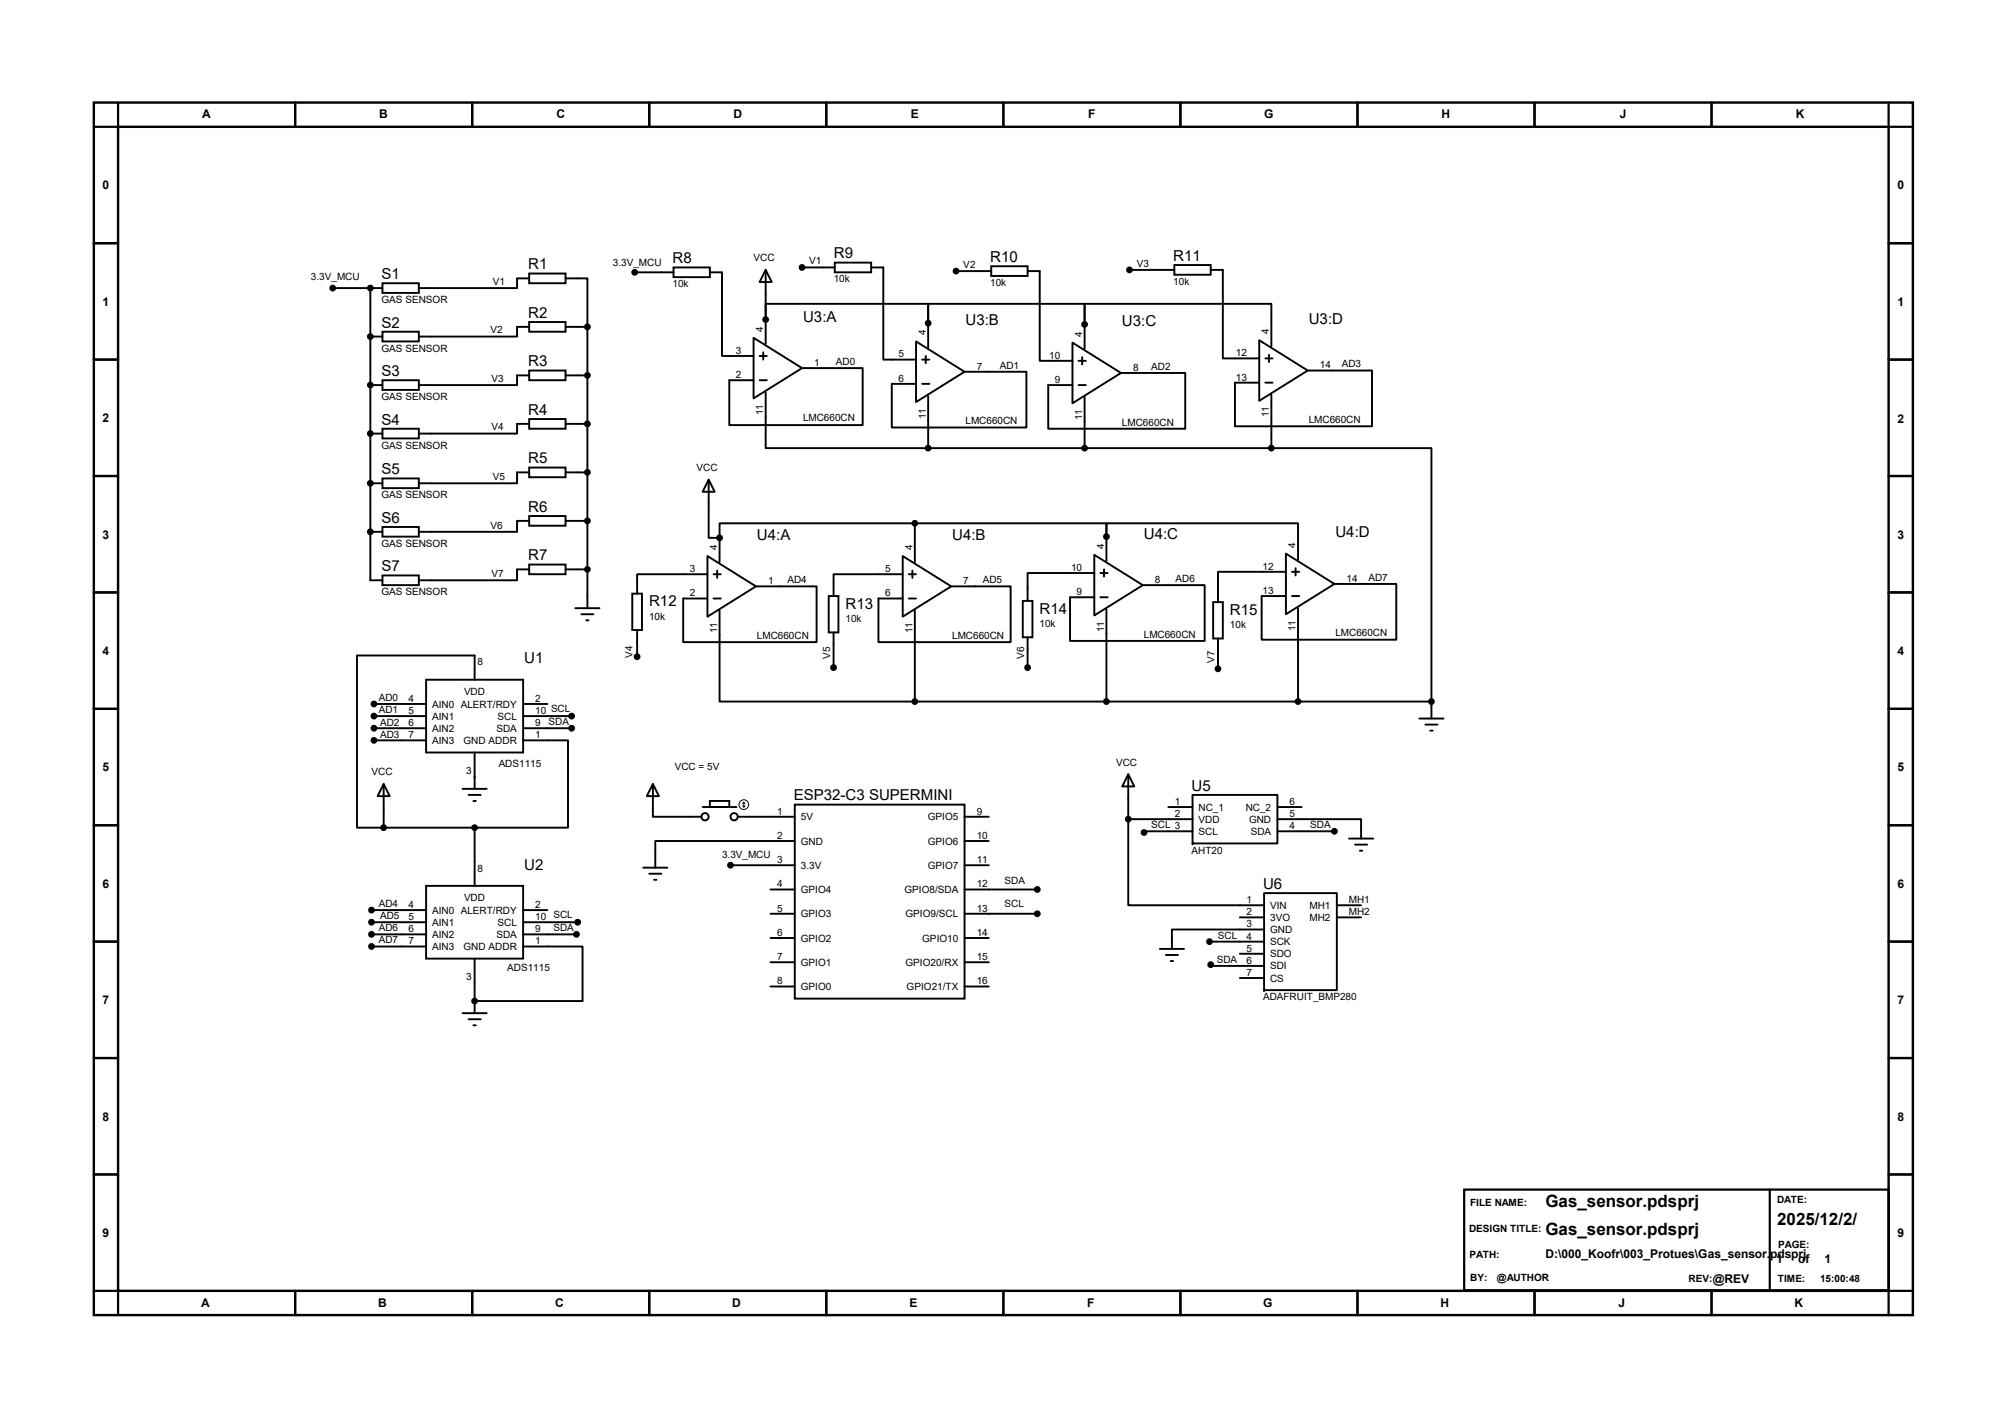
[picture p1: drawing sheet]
<svg xmlns="http://www.w3.org/2000/svg" width="420mm" height="297mm" viewBox="0 0 420 297" stroke-linecap="round" stroke-linejoin="round" font-family="sans-serif">
<path d="M19.7 21.5h381v254h-381zM24.7 26.6h370.9v243.8h-370.9z" fill="none" stroke="#000" stroke-width=".51"/>
<g fill="none" stroke="#000" stroke-width=".47">
<path d="M24.7 21.5v5.1h-5M61.8 21.5v5.1M98.9 21.5v5.1M136 21.5v5.1M173.1 21.5v5.1M210.2 21.5v5.1M247.2 21.5v5.1M284.3 21.5v5.1M321.4 21.5v5.1M358.5 21.5v5.1M395.6 21.5v5.1h5.1M19.7 50.9h5"/>
<path d="M395.6 50.9h5.1M19.7 75.3h5M395.6 75.3h5.1M19.7 99.7h5M395.6 99.7h5.1M19.7 124.1h5M395.6 124.1h5.1M19.7 148.5h5M395.6 148.5h5.1M19.7 172.9h5M395.6 172.9h5.1M19.7 197.3h5"/>
<path d="M395.6 197.3h5.1M19.7 221.6h5M395.6 221.6h5.1M19.7 246h5M306.7 249.2h88.9v21.1h-88.9zM370.7 249.2v21.1M395.6 246h5.1M19.7 270.4h5v5.1M61.8 270.4v5.1M98.9 270.4v5.1M136 270.4v5.1M173.1 270.4v5.1"/>
<path d="M210.2 270.4v5.1M247.2 270.4v5.1M284.3 270.4v5.1M321.4 270.4v5.1M358.5 270.4v5.1M400.7 270.4h-5.1v5.1"/>
</g>
<g fill="none" stroke="#000" stroke-width=".4">
<path d="M80.1 59.3h7.6v2.1h-7.6zM110.8 57.3h7.7v2h-7.7zM110.8 58.3h-2.5v2h-20.6M118.5 58.3h4.5v10.2M132.9 57h8.2M141.1 56h7.6v2.1h-7.6zM148.7 57h2.5v17.6h6.6M160.4 56.5l1.2 2.6h-2.5zM160.4 56.5v15.5M168 56h6.8M174.8 55h7.7v2h-7.7zM182.5 56h2.5v19.3h6.9"/>
<path d="M200.2 56.8h7.4M207.6 55.8h7.6v2h-7.6zM215.2 56.8h2.6v18.8h6.8M236.6 56.5h9.4M246 55.5h7.6v2.1h-7.6zM253.6 56.5h2.5v18.6h7.6M69.7 60.3h7.9v61.3h2.5M77.6 60.3h2.5M77.6 70.5h2.5M80.1 69.5h7.6v2h-7.6zM80.1 79.7h7.6v2h-7.6zM110.8 67.5h7.7v2h-7.7z"/>
<path d="M110.8 77.6h7.7v2.1h-7.7zM110.8 68.5h-2.5v2h-20.6M110.8 78.6h-2.5v2.1h-20.6M118.5 68.5h4.5v10.1M118.5 78.6h4.5v10.2M157.8 70.8l10.2 6.3-10.2 6.4zM159.1 79.7h1.5M159.1 74.6h1.5M159.9 73.8v1.5M160.4 67v-3.4h34v4.1M168 77.1h12.7v11.9h-28v-9.3h5.1M191.9 71.5l10.1 6.4-10.1 6.3z"/>
<path d="M193.1 75.3h1.6M193.9 74.6v1.5M194.4 67.7v-4.1h32.8v4.4M194.4 67.7v5.1M202 77.9h13v11.7h-28.2v-9.2h5.1M224.6 71.8l10.2 6.3-10.2 6.4zM225.9 75.6h1.5M226.7 74.8v1.5M227.2 68v5M227.2 68v-4.4h39.1v8.9M234.8 78.1h13.5v11.7h-28.7v-9.1h5M263.7 71.3l10.2 6.3-10.2 6.4z"/>
<path d="M265 75.1h1.5M265.8 74.3v1.5M273.9 77.6h13.5v11.7h-28.7v-9.1h5M77.6 80.7h2.5M77.6 90.8h2.5M80.1 89.8h7.6v2h-7.6zM110.8 87.8h7.7v2h-7.7zM110.8 97.9h7.7v2.1h-7.7zM110.8 88.8h-2.5v2h-20.6M110.8 99h-2.5v2.2h-20.6M118.5 88.8h4.5v10.2M118.5 99h4.5v10.1"/>
<path d="M160.4 82.2v11.7h34M193.1 80.4h1.6M194.4 83v10.9M194.4 93.9h71.9M225.9 80.7h1.5M227.2 83.2v10.7M265 80.2h1.5M266.3 93.9h33.5v53.1M266.3 82.7v11.2M77.6 101.2h2.5M77.6 111.4h2.5M80.1 100.2h7.6v2.1h-7.6z"/>
<path d="M80.1 110.4h7.6v2h-7.6zM110.8 108.1h7.7v2h-7.7zM110.8 118.3h7.7v2h-7.7zM110.8 109.1h-2.5v2.3h-20.6M110.8 119.3h-2.5v2.3h-20.6M118.5 109.1h4.5M123 119.3h-4.5M123 109.1v18.3M148.2 116.5l10.1 6.3-10.1 6.4zM148.4 100.5l1.3 2.5h-2.5zM148.4 100.5v12.2h2.3M150.2 119.5v1.6"/>
<path d="M150.7 112.7v5.1M189.1 116.5l10.1 6.3-10.1 6.4zM191.1 119.5v1.6M191.6 109.6h-40.9v3.1M229.2 116.2l10.2 6.4-10.2 6.3zM231.2 119.3v1.5M231.7 112.4v-2.8h-40.1v8.2M231.7 112.4v5.1M231.7 112.4v-2.8h40.2v7.6M269.3 119.8h-14.2v6.3M269.3 116l10.2 6.3-10.2 6.4zM270.6 119.8h1.5"/>
<path d="M271.4 119v1.5M80.1 120.5h7.6v2.1h-7.6zM120.5 127.4h5.1M121.8 128.7h2.5M122.8 129.9h.5M132.4 124.4h2.1v7.6h-2.1zM133.4 132v5.6M148.2 120.3h-14.8v4.1M149.4 125.4h1.6M149.4 120.3h1.6M150.7 127.9v19.1h40.9M158.3 122.8h12.7v11.7h-27.9v-9.1h5.1"/>
<path d="M173.6 124.9h2v7.6h-2zM174.6 132.5v7.3M189.1 120.3h-14.5v4.6M190.3 125.4h1.6M190.3 120.3h1.6M191.6 127.9v19.1h40.1M199.2 122.8h12.5v11.7h-27.7v-9.1h5.1M214.2 125.9h2v7.6h-2zM215.2 133.5v6.3M229.2 120h-14v5.9M230.5 125.1h1.5M230.5 120h1.5"/>
<path d="M231.7 127.7v19.3h40.2M239.4 122.6h12.9v11.7h-28.2v-9.2h5.1M254.1 126.1h2v7.7h-2zM255.1 133.8v6.3M270.6 124.9h1.5M271.9 127.4v19.6M279.5 122.3h12.9v11.7h-28.1v-9.1h5M78.3 152.5h10.9M78.3 155.1h10.9M78.3 147.5h10.9M78.3 150h10.9M89.2 142.4h20.4v15.2h-20.4z"/>
<path d="M99.4 142.4v-5.1h-24.6v36.1h5.6M99.4 157.6v7.6M109.6 155.1h9.4v18.3h-19.6M109.6 150h10.1M109.6 152.5h10.1M109.6 147.5h5M271.9 147h27.9M297.3 150.5h5.1M298.5 151.8h2.6M299.6 153.1h.5M299.8 147v3.5M80.4 173.4h19"/>
<path d="M80.4 164.2l1.2 2.6h-2.5zM80.4 164.2v9.2M96.9 165.2h5M98.1 166.5h2.6M99.2 167.8h.5M99.4 173.4v12.2M136.7 164.2l1.3 2.6h-2.5zM136.7 164.2v6.9h10.2M147.2 169.1h7.1M148.7 167.8h4v1.3h-4zM154.5 171.1h12M166.5 176.2h-29.2v5.6"/>
<path d="M166.5 168.6h35.5v40.6h-35.5zM202 171.1h5.1M202 176.2h5.1M236.3 171.6v18h28.5M236.3 162.2v9.4M236.3 171.6h13.5M236.3 162.2l1.3 2.5h-2.6zM244.7 169.1h5.1M249.8 174.1h-10.2v.3M249.8 166.5h17.8v10.2h-17.8zM267.6 171.6h17.5v4.1M267.6 174.1h11.9"/>
<path d="M267.6 169.1h5M282.5 175.7h5.1M283.8 176.9h2.6M284.8 178.2h.5M77.8 190.6h11.4M77.8 193.2h11.4M77.8 195.7h11.4M77.8 198.3h11.4M89.2 185.6h20.4v15.2h-20.4zM109.6 198.3h12.4v11.4h-22.6M109.6 190.6h5M109.6 193.2h11.4"/>
<path d="M109.6 195.7h11.1M134.7 181.8h5.1M136 183h2.5M137 184.3h.5M153 181.3h13.5M161.4 186.3h5.1M161.4 191.4h5.1M161.4 196.5h5.1M202 186.3h15.3M202 191.4h15.3M202 181.3h5.1M202 196.5h5.1"/>
<path d="M242.9 198.8h5.1M253.3 197.3h11.5M259.7 192.2h5.1M259.7 199.8h5.1M264.8 187.1h15.2v20.3h-15.2zM264.8 194.7h-19.3v4.1M280 189.6h5.1M280 192.2h5.1M96.9 212.2h5M98.1 213.5h2.6M99.2 214.8h.5M99.4 200.8v8.9"/>
<path d="M99.4 209.7v2.5M161.4 201.6h5.1M161.4 206.7h5.1M202 201.6h5.1M202 206.7h5.1M244.2 200h2.5M245.2 201.3h.5M253.6 202.1v.2h11.2M259.7 204.9h5.1"/>
<circle cx="147.7" cy="171.1" r=".76"/>
<circle cx="153.8" cy="171.1" r=".76"/>
</g>
<g fill="#000">
<circle cx="99.4" cy="162.7" r=".2"/>
<circle cx="249.8" cy="176.7" r=".2"/>
<circle cx="264.8" cy="207.4" r=".2"/>
</g>
<g fill="#000" stroke="#000" stroke-width=".4">
<circle cx="132.9" cy="57" r=".51"/>
<circle cx="168" cy="56" r=".51"/>
<circle cx="200.2" cy="56.8" r=".51"/>
<circle cx="236.6" cy="56.5" r=".51"/>
<circle cx="69.7" cy="60.3" r=".51"/>
<circle cx="77.6" cy="70.5" r=".51"/>
<circle cx="77.6" cy="60.3" r=".51"/>
<circle cx="123" cy="78.6" r=".51"/>
<circle cx="123" cy="68.5" r=".51"/>
<circle cx="160.4" cy="66.9" r=".51"/>
<circle cx="194.4" cy="67.7" r=".51"/>
<circle cx="227.2" cy="68" r=".51"/>
<circle cx="77.6" cy="90.8" r=".51"/>
<circle cx="77.6" cy="80.7" r=".51"/>
<circle cx="123" cy="88.8" r=".51"/>
<circle cx="123" cy="99" r=".51"/>
<circle cx="194.4" cy="93.9" r=".51"/>
<circle cx="227.2" cy="93.9" r=".51"/>
<circle cx="266.3" cy="93.9" r=".51"/>
<circle cx="77.6" cy="101.2" r=".51"/>
<circle cx="77.6" cy="111.4" r=".51"/>
<circle cx="123" cy="109.1" r=".51"/>
<circle cx="123" cy="119.3" r=".51"/>
<circle cx="150.7" cy="112.7" r=".51"/>
<circle cx="191.6" cy="109.6" r=".51"/>
<circle cx="231.7" cy="112.4" r=".51"/>
<circle cx="133.4" cy="137.6" r=".51"/>
<circle cx="174.6" cy="139.8" r=".51"/>
<circle cx="215.2" cy="139.8" r=".51"/>
<circle cx="78.3" cy="155.1" r=".51"/>
<circle cx="78.3" cy="147.5" r=".51"/>
<circle cx="78.3" cy="150" r=".51"/>
<circle cx="78.3" cy="152.5" r=".51"/>
<circle cx="119.7" cy="150" r=".51"/>
<circle cx="119.7" cy="152.5" r=".51"/>
<circle cx="191.6" cy="147" r=".51"/>
<circle cx="231.7" cy="147" r=".51"/>
<circle cx="255.1" cy="140.1" r=".51"/>
<circle cx="271.9" cy="147" r=".51"/>
<circle cx="299.8" cy="147" r=".51"/>
<circle cx="80.4" cy="173.4" r=".51"/>
<circle cx="99.4" cy="173.4" r=".51"/>
<circle cx="236.3" cy="171.6" r=".51"/>
<circle cx="239.6" cy="174.4" r=".51"/>
<circle cx="279.5" cy="174.1" r=".51"/>
<circle cx="77.8" cy="195.7" r=".51"/>
<circle cx="77.8" cy="190.6" r=".51"/>
<circle cx="77.8" cy="193.2" r=".51"/>
<circle cx="77.8" cy="198.3" r=".51"/>
<circle cx="120.7" cy="195.7" r=".51"/>
<circle cx="121" cy="193.2" r=".51"/>
<circle cx="153" cy="181.2" r=".51"/>
<circle cx="217.3" cy="191.4" r=".51"/>
<circle cx="217.3" cy="186.3" r=".51"/>
<circle cx="253.3" cy="197.2" r=".51"/>
<circle cx="99.4" cy="209.7" r=".51"/>
<circle cx="253.6" cy="202.1" r=".51"/>
</g>
<g fill="none" stroke="#000" stroke-width=".21">
<path d="M155.5 168.3l.3-.3 .3 .3M155.5 168.8l.3 .3M155.8 168v1.1M156.1 168.8l-.3 .3"/>
<circle cx="155.8" cy="168.5" r="1.02"/>
</g>
<g font-size="3.6">
<text x="323.7" y="252.8">Gas_sensor.pdsprj</text>
<text x="372.2" y="256.7">2025/12/2/</text>
<text x="323.7" y="258.6">Gas_sensor.pdsprj</text>
</g>
<g font-size="3.2">
<text x="79.9" y="58.5">S1</text>
<text x="110.6" y="56.4">R1</text>
<text x="140.9" y="55.2">R8</text>
<text x="174.6" y="54.1">R9</text>
<text x="207.4" y="54.9">R10</text>
<text x="245.8" y="54.7">R11</text>
<text x="79.9" y="68.6">S2</text>
<text x="110.6" y="66.6">R2</text>
<text x="168.2" y="67.4">U3:A</text>
<text x="202.2" y="68.1">U3:B</text>
<text x="235" y="68.4">U3:C</text>
<text x="274.1" y="67.9">U3:D</text>
<text x="110.6" y="76.8">R3</text>
<text x="79.9" y="78.8">S3</text>
<text x="79.9" y="88.9">S4</text>
<text x="110.6" y="86.9">R4</text>
<text x="79.9" y="99.4">S5</text>
<text x="110.6" y="97.1">R5</text>
<text x="110.6" y="107.2">R6</text>
<text x="79.9" y="109.5">S6</text>
<text x="158.5" y="113.1">U4:A</text>
<text x="199.4" y="113.1">U4:B</text>
<text x="239.6" y="112.8">U4:C</text>
<text x="279.7" y="112.6">U4:D</text>
<text x="79.9" y="119.7">S7</text>
<text x="110.6" y="117.4">R7</text>
<text x="135.9" y="127">R12</text>
<text x="177.1" y="127.5">R13</text>
<text x="217.7" y="128.5">R14</text>
<text x="257.6" y="128.8">R15</text>
<text x="109.8" y="139">U1</text>
<text x="166.3" y="167.7">ESP32-C3 SUPERMINI</text>
<text x="249.6" y="165.7">U5</text>
<text x="109.8" y="182.2">U2</text>
<text x="264.6" y="186.2">U6</text>
</g>
<g font-size="2.5">
<text x="42.4" y="24.7">A</text>
<text x="79.4" y="24.7">B</text>
<text x="116.5" y="24.7">C</text>
<text x="153.6" y="24.7">D</text>
<text x="190.8" y="24.7">E</text>
<text x="227.9" y="24.7">F</text>
<text x="264.8" y="24.7">G</text>
<text x="302" y="24.7">H</text>
<text x="339.2" y="24.7">J</text>
<text x="376.1" y="24.7">K</text>
<text x="21.5" y="39.7">0</text>
<text x="397.4" y="39.7">0</text>
<text x="21.5" y="64.1">1</text>
<text x="397.4" y="64.1">1</text>
<text x="21.5" y="88.5">2</text>
<text x="397.4" y="88.7">2</text>
<text x="21.5" y="112.8">3</text>
<text x="397.4" y="112.8">3</text>
<text x="21.5" y="137.2">4</text>
<text x="397.4" y="137.2">4</text>
<text x="21.5" y="161.6">5</text>
<text x="397.4" y="161.6">5</text>
<text x="21.5" y="186">6</text>
<text x="397.4" y="186">6</text>
<text x="21.5" y="210.4">7</text>
<text x="397.4" y="210.4">7</text>
<text x="21.5" y="234.8">8</text>
<text x="397.4" y="234.8">8</text>
<text x="21.5" y="259.1">9</text>
<text x="323.7" y="263.6">D:\000_Koofr\003_Protues\Gas_sensor.pdsprj</text>
<text x="397.4" y="259.1">9</text>
<text x="358.7" y="268.7">@REV</text>
<text x="372" y="264.6">1</text>
<text x="376.6" y="264.6">of</text>
<text x="382.2" y="264.6">1</text>
<text x="42.1" y="273.9">A</text>
<text x="79.2" y="273.9">B</text>
<text x="116.3" y="273.9">C</text>
<text x="153.4" y="273.9">D</text>
<text x="190.5" y="273.9">E</text>
<text x="227.7" y="273.9">F</text>
<text x="264.5" y="273.9">G</text>
<text x="301.7" y="273.9">H</text>
<text x="339" y="273.9">J</text>
<text x="375.9" y="273.9">K</text>
</g>
<g font-size="2.1">
<text x="65.1" y="58.7">3.3V_MCU</text>
<text x="103.2" y="59.7">V1</text>
<text x="128.4" y="55.6">3.3V_MCU</text>
<text x="157.8" y="54.7">VCC</text>
<text x="169.5" y="55.4">V1</text>
<text x="174.6" y="59.2">10k</text>
<text x="201.8" y="56.1">V2</text>
<text x="207.4" y="59.9">10k</text>
<text x="238.1" y="55.9">V3</text>
<text x="245.8" y="59.7">10k</text>
<text x="79.9" y="63.5">GAS SENSOR</text>
<text x="140.9" y="60.2">10k</text>
<text x="102.7" y="69.8">V2</text>
<text x="159.9" y="69.5" transform="rotate(-90 159.9 69.5)">4</text>
<text x="193.9" y="70.3" transform="rotate(-90 193.9 70.3)">4</text>
<text x="226.7" y="70.5" transform="rotate(-90 226.7 70.5)">4</text>
<text x="265.8" y="70" transform="rotate(-90 265.8 70)">4</text>
<text x="79.9" y="73.6">GAS SENSOR</text>
<text x="154.1" y="74.1">3</text>
<text x="170.5" y="76.7">1</text>
<text x="175.1" y="76.5">AD0</text>
<text x="188.2" y="74.9">5</text>
<text x="204.6" y="77.4">7</text>
<text x="209.4" y="77.2">AD1</text>
<text x="219.8" y="75.1">10</text>
<text x="237.3" y="77.7">8</text>
<text x="241.1" y="77.5">AD2</text>
<text x="258.9" y="74.6">12</text>
<text x="276.4" y="77.2">14</text>
<text x="281" y="77">AD3</text>
<text x="79.9" y="83.8">GAS SENSOR</text>
<text x="103" y="80">V3</text>
<text x="154.1" y="79.2">2</text>
<text x="188.2" y="80">6</text>
<text x="220.9" y="80.2">9</text>
<text x="258.9" y="79.7">13</text>
<text x="159.9" y="86.9" transform="rotate(-90 159.9 86.9)">11</text>
<text x="168.2" y="88.1">LMC660CN</text>
<text x="193.9" y="87.7" transform="rotate(-90 193.9 87.7)">11</text>
<text x="202.2" y="88.9">LMC660CN</text>
<text x="226.7" y="87.9" transform="rotate(-90 226.7 87.9)">11</text>
<text x="235" y="89.1">LMC660CN</text>
<text x="265.8" y="87.4" transform="rotate(-90 265.8 87.4)">11</text>
<text x="274.1" y="88.6">LMC660CN</text>
<text x="79.9" y="94">GAS SENSOR</text>
<text x="103" y="90.2">V4</text>
<text x="103.2" y="100.6">V5</text>
<text x="145.9" y="98.7">VCC</text>
<text x="79.9" y="104.4">GAS SENSOR</text>
<text x="102.7" y="110.7">V6</text>
<text x="79.9" y="114.5">GAS SENSOR</text>
<text x="144.5" y="119.8">3</text>
<text x="150.2" y="115.2" transform="rotate(-90 150.2 115.2)">4</text>
<text x="185.4" y="119.8">5</text>
<text x="191.1" y="115.2" transform="rotate(-90 191.1 115.2)">4</text>
<text x="224.3" y="119.6">10</text>
<text x="231.2" y="115" transform="rotate(-90 231.2 115)">4</text>
<text x="264.5" y="119.3">12</text>
<text x="271.4" y="114.7" transform="rotate(-90 271.4 114.7)">4</text>
<text x="79.9" y="124.7">GAS SENSOR</text>
<text x="103" y="120.9">V7</text>
<text x="144.5" y="124.9">2</text>
<text x="160.9" y="122.4">1</text>
<text x="164.9" y="122.2">AD4</text>
<text x="185.4" y="124.9">6</text>
<text x="201.8" y="122.4">7</text>
<text x="205.8" y="122.2">AD5</text>
<text x="225.5" y="124.7">9</text>
<text x="241.9" y="122.1">8</text>
<text x="246.2" y="121.9">AD6</text>
<text x="264.5" y="124.4">13</text>
<text x="282" y="121.9">14</text>
<text x="286.6" y="121.7">AD7</text>
<text x="135.9" y="129.9">10k</text>
<text x="177.1" y="130.4">10k</text>
<text x="217.7" y="131.4">10k</text>
<text x="257.6" y="131.6">10k</text>
<text x="132.5" y="137.8" transform="rotate(-90 132.5 137.8)">V4</text>
<text x="150.2" y="132.6" transform="rotate(-90 150.2 132.6)">11</text>
<text x="158.5" y="133.8">LMC660CN</text>
<text x="191.1" y="132.6" transform="rotate(-90 191.1 132.6)">11</text>
<text x="199.4" y="133.8">LMC660CN</text>
<text x="231.2" y="132.4" transform="rotate(-90 231.2 132.4)">11</text>
<text x="239.6" y="133.6">LMC660CN</text>
<text x="271.4" y="132.1" transform="rotate(-90 271.4 132.1)">11</text>
<text x="279.7" y="133.3">LMC660CN</text>
<text x="100" y="139.4">8</text>
<text x="173.9" y="138.1" transform="rotate(-90 173.9 138.1)">V5</text>
<text x="214.5" y="138.1" transform="rotate(-90 214.5 138.1)">V6</text>
<text x="254.4" y="138.8" transform="rotate(-90 254.4 138.8)">V7</text>
<text x="79.3" y="149.4">AD1</text>
<text x="79.3" y="146.8">AD0</text>
<text x="85.5" y="147">4</text>
<text x="85.5" y="149.6">5</text>
<text x="90.5" y="148.2">AIN0 ALERT/RDY</text>
<text x="97.2" y="145.6">VDD</text>
<text x="112.1" y="147">2</text>
<text x="112.1" y="149.6">10 SCL</text>
<text x="79.6" y="152.1">AD2</text>
<text x="79.6" y="154.7">AD3</text>
<text x="85.5" y="152.1">6</text>
<text x="85.5" y="154.6">7</text>
<text x="90.5" y="150.7">AIN1</text>
<text x="90.5" y="153.3">AIN2</text>
<text x="90.5" y="155.8">AIN3</text>
<text x="97.1" y="155.9">GND ADDR</text>
<text x="104" y="153.3">SDA</text>
<text x="104.2" y="150.7">SCL</text>
<text x="112.1" y="152.1">9</text>
<text x="112.1" y="154.6">1</text>
<text x="114.9" y="151.9">SDA</text>
<text x="104.4" y="160.8">ADS1115</text>
<text x="141.3" y="161.3">VCC = 5V</text>
<text x="233.8" y="160.4">VCC</text>
<text x="77.8" y="162.4">VCC</text>
<text x="97.6" y="162.1">3</text>
<text x="162.8" y="170.6">1</text>
<text x="167.7" y="171.8">5V</text>
<text x="194.3" y="171.8">GPIO5</text>
<text x="204.6" y="170.6">9</text>
<text x="241.1" y="173.5">SCL 3</text>
<text x="246.1" y="168.6">1</text>
<text x="246.1" y="171.2">2</text>
<text x="251" y="169.8">NC_1</text>
<text x="251" y="172.3">VDD</text>
<text x="260.9" y="169.8">NC_2</text>
<text x="261.6" y="172.3">GND</text>
<text x="270.1" y="168.6">6</text>
<text x="270.1" y="171.2">5</text>
<text x="270.1" y="173.7">4</text>
<text x="274.4" y="173.5">SDA</text>
<text x="151.2" y="179.8">3.3V_MCU</text>
<text x="162.8" y="175.7">2</text>
<text x="167.7" y="176.9">GND</text>
<text x="194.3" y="176.9">GPIO6</text>
<text x="204.6" y="175.7">10</text>
<text x="249.6" y="178.8">AHT20</text>
<text x="251" y="174.9">SCL</text>
<text x="262" y="174.9">SDA</text>
<text x="100" y="182.6">8</text>
<text x="162.8" y="180.8">3</text>
<text x="162.8" y="185.9">4</text>
<text x="167.7" y="182">3.3V</text>
<text x="194.3" y="182">GPIO7</text>
<text x="204.6" y="185.9">12</text>
<text x="204.6" y="180.8">11</text>
<text x="210.4" y="185.2">SDA</text>
<text x="79.3" y="190">AD4</text>
<text x="85.5" y="190.2">4</text>
<text x="90.5" y="191.4">AIN0 ALERT/RDY</text>
<text x="97.2" y="188.7">VDD</text>
<text x="112.1" y="190.2">2</text>
<text x="162.8" y="191">5</text>
<text x="167.7" y="187.1">GPIO4</text>
<text x="189.4" y="187.1">GPIO8/SDA</text>
<text x="204.6" y="191">13</text>
<text x="210.4" y="190">SCL</text>
<text x="261.1" y="189.2">1</text>
<text x="261.1" y="191.7">2</text>
<text x="266" y="190.4">VIN</text>
<text x="274.3" y="190.4">MH1</text>
<text x="282.5" y="189.2">MH1</text>
<text x="282.5" y="191.7">MH2</text>
<text x="79.3" y="195.1">AD6</text>
<text x="79.3" y="197.6">AD7</text>
<text x="79.6" y="192.5">AD5</text>
<text x="85.5" y="192.7">5</text>
<text x="85.5" y="195.3">6</text>
<text x="85.5" y="197.8">7</text>
<text x="90.5" y="193.9">AIN1</text>
<text x="90.5" y="196.5">AIN2</text>
<text x="104" y="196.5">SDA</text>
<text x="104.2" y="193.9">SCL</text>
<text x="112.1" y="195.3">9</text>
<text x="112.1" y="192.7">10</text>
<text x="112.1" y="197.8">1</text>
<text x="115.9" y="192.3">SCL</text>
<text x="115.9" y="195.1">SDA</text>
<text x="162.8" y="196">6</text>
<text x="167.7" y="192.2">GPIO3</text>
<text x="167.7" y="197.2">GPIO2</text>
<text x="189.7" y="192.2">GPIO9/SCL</text>
<text x="193.2" y="197.2">GPIO10</text>
<text x="204.6" y="196">14</text>
<text x="255.1" y="196.6">SCL</text>
<text x="261.1" y="194.3">3</text>
<text x="261.1" y="196.8">4</text>
<text x="266" y="192.9">3VO</text>
<text x="266" y="195.5">GND</text>
<text x="266" y="198">SCK</text>
<text x="274.3" y="192.9">MH2</text>
<text x="90.5" y="199">AIN3</text>
<text x="97.1" y="199.1">GND ADDR</text>
<text x="106.2" y="203.4">ADS1115</text>
<text x="162.8" y="201.1">7</text>
<text x="167.7" y="202.3">GPIO1</text>
<text x="189.7" y="202.3">GPIO20/RX</text>
<text x="204.6" y="201.1">15</text>
<text x="254.9" y="201.7">SDA</text>
<text x="261.1" y="199.3">5</text>
<text x="261.1" y="201.9">6</text>
<text x="266" y="200.5">SDO</text>
<text x="266" y="203.1">SDI</text>
<text x="97.6" y="205.3">3</text>
<text x="162.8" y="206.2">8</text>
<text x="167.7" y="207.4">GPIO0</text>
<text x="189.9" y="207.4">GPIO21/TX</text>
<text x="204.6" y="206.2">16</text>
<text x="261.1" y="204.4">7</text>
<text x="264.6" y="209.5">ADAFRUIT_BMP280</text>
<text x="266" y="205.6">CS</text>
<text x="307.9" y="252.6">FILE NAME:</text>
<text x="372.2" y="252.1">DATE:</text>
<text x="307.7" y="258.1">DESIGN TITLE:</text>
<text x="307.8" y="263.4">PATH:</text>
<text x="372.5" y="261.5">PAGE:</text>
<text x="307.9" y="268.3">BY:</text>
<text x="313.5" y="268.3">@AUTHOR</text>
<text x="353.7" y="268.5">REV:</text>
<text x="372.4" y="268.5">TIME:</text>
<text x="381.2" y="268.5">15:00:48</text>
</g>
</svg>
